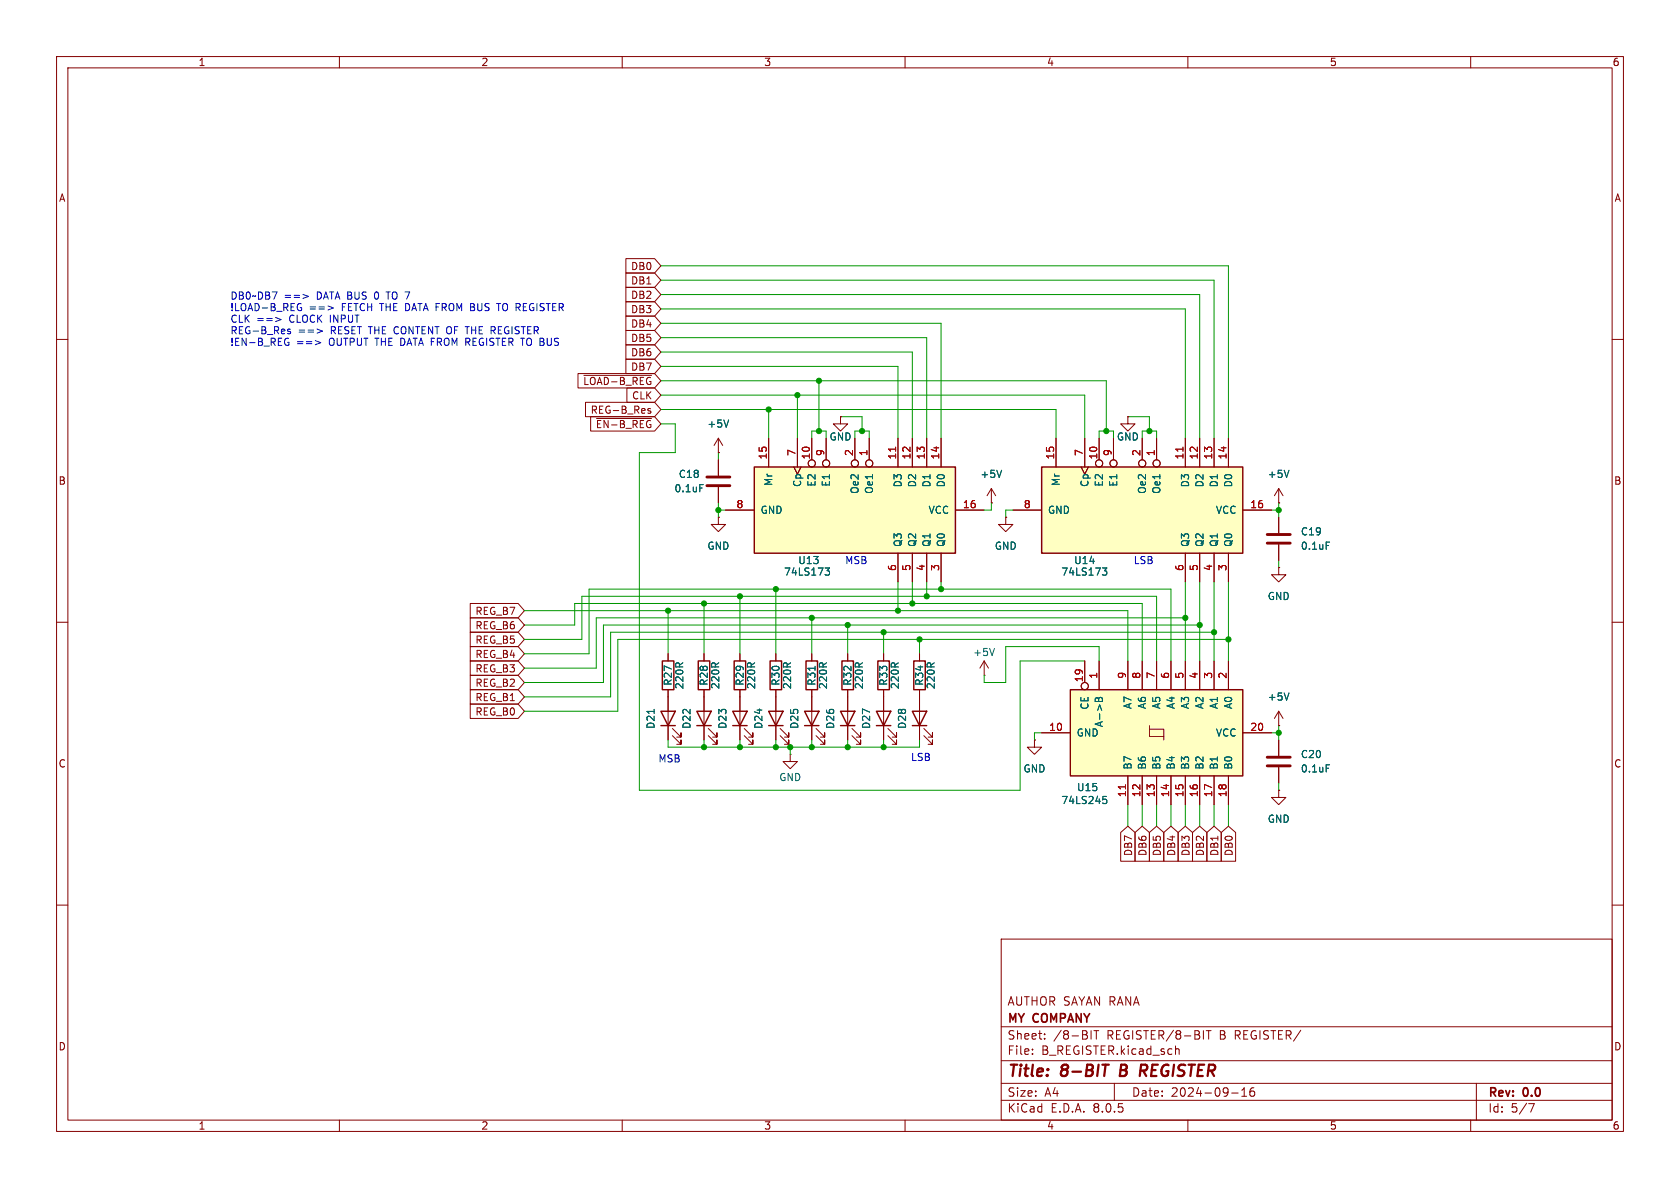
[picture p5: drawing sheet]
<svg xmlns="http://www.w3.org/2000/svg" width="297mm" height="210mm" viewBox="0 0 297 210" stroke-linecap="round" stroke-linejoin="round" font-family="sans-serif">
<g fill="none" stroke="#840000" stroke-width=".18">
<path d="M10 10h277v190h-277zM12 12h273v186h-273zM60 10v2M110 10v2M160 10v2M210 10v2M260 10v2M10 60h2M285 60h2M148.6 73.7v1.2h1.3l-1.3 1.3-1.3-1.3h1.3M148.6 73.7h.1M10 110h2"/>
<path d="M285 110h2M10 160h2M285 160h2M177 166h108v32h-108zM60 198v2M110 198v2M160 198v2M177 194.5h108M177 191.5h108M177 187.5h108M177 181.5h108M182.5 186.3v.1"/>
<path d="M182.5 185.5v.1M184.7 183.6v.1M184.7 182.8v.1M192.9 182.2v1.5M193.4 182.2h.8M193.8 182.2v1.5M197 191.5v3M207.8 184.9v1.5M207.8 185.5l.2-.1 .4 .1 .1 .9M210 198v2M213.2 182.2h.9M213.7 182.2v1.5"/>
<path d="M217.7 193.2h1.2M219.5 193.8h.9M219.5 192.7l.5-.4v1.5M221.7 192.3a.59 .59 0 0 0-.7 .6v.6l.1 .2 .4 .1 .2-.1 .1-.5-.1-.3h-.5l-.2 .3M260 198v2M261 191.5v6.5M270.2 195.1h1l-.6 1.5"/>
</g>
<path d="M194.9 188.2h1.1M198.2 188.2l-.2 2h.7M201.7 188.2h.8M202.1 189.3l.5 .9M202.6 189.2l-1 .1" fill="none" stroke="#840000" stroke-width=".4"/>
<path d="M133.3 82.6h35.6v15.2h-35.6z" fill="#ffffc2"/>
<g fill="none" stroke="#840000" stroke-width=".25">
<path d="M133.3 82.6h35.6v15.2h-35.6zM117.1 116.8h2v5.1h-2zM123.4 116.8h2.1v5.1h-2.1zM129.8 116.8h2v5.1h-2zM142.5 116.8h2v5.1h-2zM155.2 116.8h2v5.1h-2zM161.5 116.8h2.1v5.1h-2.1zM116.8 125.7h2.6l-1.3 2.6zM116.8 128.3h2.6M123.2 125.7h2.5l-1.2 2.6zM123.2 128.3h2.5M129.5 125.7h2.6l-1.3 2.6z"/>
<path d="M129.5 128.3h2.6M154.9 125.7h2.6l-1.3 2.6zM154.9 128.3h2.6M161.3 125.7h2.5l-1.2 2.6zM161.3 128.3h2.5"/>
</g>
<g fill="none" stroke="#840000" stroke-width=".18">
<path d="M127 77.5l-.8 1.2M127 77.5v2.5M127 77.5l.8 1.2M135.9 77.5v5.1M141 77.5v5.1M143.5 77.5v3.8M146 77.5v3.8M151.1 77.5v3.8M153.7 77.5v3.8M158.7 77.5v5.1M161.3 77.5v5.1M163.8 77.5v5.1"/>
<path d="M166.4 77.5v5.1M127 91.4v1.3h1.3l-1.3 1.3-1.3-1.3h1.3M127 91.4h.1M127 80h.1M127 81.3v2.8M127 86.1v2.8M128.3 90.2h5M140.3 82.6l.7 1.2 .6-1.2M158.7 97.8v5.1M161.3 97.8v5.1M163.8 97.8v5.1M166.4 97.8v5.1"/>
<path d="M168.9 90.2h5.1M118.1 115.6v1.2M124.5 115.6v1.2M130.8 115.6v1.2M143.5 115.6v1.2M156.2 115.6v1.2M162.6 115.6v1.2M118.1 121.9v8.9M118.9 130l1.5 1.6v-.8v.8h-.8M118.9 128.8l1.5 1.5v-.8v.8h-.8M124.5 121.9v8.9M125.2 130l1.5 1.6v-.8v.8h-.7"/>
<path d="M125.2 128.8l1.5 1.5v-.8v.8h-.7M130.8 121.9v8.9M131.6 130l1.5 1.6v-.8v.8h-.8M131.6 128.8l1.5 1.5v-.8v.8h-.8M143.5 121.9v1.3M156.2 121.9v8.9M157 130l1.5 1.6v-.8v.8h-.8M157 128.8l1.5 1.5v-.8v.8h-.8M162.6 121.9v8.9M163.3 130l1.5 1.6v-.8v.8h-.7M163.3 128.8l1.5 1.5v-.8v.8h-.7M226.1 128.3h.1"/>
<path d="M226.1 125.7l-.8 1.3M226.1 125.7v2.6M226.1 130.8v2.8M226.1 135.6v2.8M226.1 125.7l.7 1.3"/>
<circle cx="143.5" cy="81.9" r=".63"/>
<circle cx="146" cy="81.9" r=".63"/>
<circle cx="151.1" cy="81.9" r=".63"/>
<circle cx="153.7" cy="81.9" r=".63"/>
</g>
<path d="M158.3 79v.8" fill="none" stroke="#a90000" stroke-width=".18"/>
<path d="M128.8 74.2l-.4 1.3M123.7 85.7h.6M144.1 117.8v.7M145.9 100.4h.7l-.4 .5 .4 .1v.4l-.2 .3h-.4M115.6 125.4v.7M227.9 122.5l-.4 1.3M234.5 135.2h.6" fill="none" stroke="#006464" stroke-width=".18"/>
<path d="M125 85.9h4M125 84.3h4M224 135.4h4.1M224 133.9h4.1" fill="none" stroke="#840000" stroke-width=".51"/>
<path d="M184.1 82.6h35.6v15.2h-35.6z" fill="#ffffc2"/>
<path d="M184.1 82.6h35.6v15.2h-35.6zM148.8 116.8h2.1v5.1h-2.1zM135.9 125.7h2.5l-1.2 2.6zM135.9 128.3h2.5M142.2 125.7h2.6l-1.3 2.6zM142.2 128.3h2.6M148.6 125.7h2.5l-1.2 2.6zM148.6 128.3h2.5" fill="none" stroke="#840000" stroke-width=".25"/>
<g fill="none" stroke="#840000" stroke-width=".18">
<path d="M186.7 77.5v5.1M191.8 77.5v5.1M194.3 77.5v3.8M196.8 77.5v3.8M199.4 73.7v1.2h1.3l-1.3 1.3-1.3-1.3h1.3M199.4 73.7h.1M201.9 77.5v3.8M204.5 77.5v3.8M209.5 77.5v5.1M212.1 77.5v5.1M214.6 77.5v5.1M217.2 77.5v5.1"/>
<path d="M175.3 88.9h.1M175.3 86.4l-.8 1.2M175.3 86.4v2.5M175.3 86.4l.7 1.2M177.8 91.4v1.3h1.3l-1.3 1.3-1.3-1.3h1.3M177.8 91.4h.1M179.1 90.2h5M191.1 82.6l.7 1.2 .6-1.2M209.5 97.8v5.1M212.1 97.8v5.1M214.6 97.8v5.1M217.2 97.8v5.1"/>
<path d="M219.7 90.2h5.1M226.1 88.9h.1M226.1 86.4l-.8 1.2M226.1 86.4v2.5M226.1 91.4v2.8M226.1 96.3v2.8M226.1 86.4l.7 1.2M149.9 115.6v1.2M226.1 100.3v1.3h1.2l-1.2 1.3-1.3-1.3h1.3M226.1 100.3h.1M137.2 123.2v7.6M137.9 130l1.5 1.6v-.8v.8h-.7"/>
<path d="M137.9 128.8l1.5 1.5v-.8v.8h-.7M143.5 123.2v7.6M144.3 130l1.5 1.6v-.8v.8h-.8M144.3 128.8l1.5 1.5v-.8v.8h-.8M149.9 121.9v8.9M150.6 130l1.5 1.6v-.8v.8h-.7M150.6 128.8l1.5 1.5v-.8v.8h-.7M182.9 130.8v1.3h1.2l-1.2 1.3-1.3-1.3h1.3M182.9 130.8h.1M226.1 139.7v1.3h1.2l-1.2 1.2-1.3-1.2h1.3M226.1 139.7h.1"/>
<circle cx="194.3" cy="81.9" r=".63"/>
<circle cx="196.8" cy="81.9" r=".63"/>
<circle cx="201.9" cy="81.9" r=".63"/>
<circle cx="204.5" cy="81.9" r=".63"/>
</g>
<path d="M209.1 79v.8" fill="none" stroke="#a90000" stroke-width=".18"/>
<path d="M177.1 83.1l-.4 1.3M227.9 83.1l-.4 1.3M234.5 95.8h.6M194.9 100.4h.8l-.5 .5 .4 .1 .1 .4-.3 .3h-.3" fill="none" stroke="#006464" stroke-width=".18"/>
<path d="M224 96h4.1M224 94.5h4.1" fill="none" stroke="#840000" stroke-width=".51"/>
<path d="M189.2 121.9h30.5v15.3h-30.5z" fill="#ffffc2"/>
<g fill="none" stroke="#840000" stroke-width=".18">
<path d="M110.6 45.7h5.1l1.1 1.3-1.1 1.3h-5.1zM110.6 48.3h5.1l1.1 1.2-1.1 1.3h-5.1zM110.6 55.9h5.1l1.1 1.3-1.1 1.2h-5.1zM110.6 50.8h5.1l1.1 1.3-1.1 1.2h-5.1zM110.6 53.3h5.1l1.1 1.3-1.1 1.3h-5.1zM110.6 58.4h5.1l1.1 1.3-1.1 1.3h-5.1zM102.2 66h13.5l1.1 1.3-1.1 1.3h-13.5zM103.2 66.4h12M103.5 71.1h12.2l1.1 1.3-1.1 1.3h-12.2zM104.4 73.7h11.3l1.1 1.2-1.1 1.3h-11.3zM105.5 74h9.7M110.6 61h5.1l1.1 1.2-1.1 1.3h-5.1z"/>
<path d="M110.6 63.5h5.1l1.1 1.3-1.1 1.2h-5.1zM110.8 68.6h4.9l1.1 1.3-1.1 1.2h-4.9zM114.6 72.6l.4 .1 .1 .2-.2 .2-.4-.1M114.6 72.3h.4M135.9 77.5v5.1M141 77.5v5.1M143.5 77.5v3.8M146 77.5v3.8M148.6 73.7h.1M151.1 77.5v3.8M153.7 77.5v3.8M158.7 77.5v5.1"/>
<path d="M161.3 77.5v5.1M163.8 77.5v5.1M166.4 77.5v5.1M186.7 77.5v5.1M191.8 77.5v5.1M194.3 77.5v3.8M196.8 77.5v3.8M199.4 73.7h.1M201.9 77.5v3.8M204.5 77.5v3.8M209.5 77.5v5.1M212.1 77.5v5.1"/>
<path d="M214.6 77.5v5.1M217.2 77.5v5.1M127 91.4h.1M127 80h.1M127 81.3v2.8M127 86.1v2.8M128.3 90.2h5M140.3 82.6l.7 1.2 .6-1.2M158.7 97.8v5.1M161.3 97.8v5.1M163.8 97.8v5.1M166.4 97.8v5.1"/>
<path d="M168.9 90.2h5.1M175.3 88.9h.1M177.8 91.4h.1M179.1 90.2h5M191.1 82.6l.7 1.2 .6-1.2M209.5 97.8v5.1M212.1 97.8v5.1M214.6 97.8v5.1M217.2 97.8v5.1M219.7 90.2h5.1M226.1 88.9h.1M226.1 91.4v2.8"/>
<path d="M226.1 96.3v2.8M83.1 119.4h8.5l1.1 1.3-1.1 1.2h-8.5zM83.1 111.8h8.5l1.1 1.2-1.1 1.3h-8.5zM83.1 114.3h8.5l1.1 1.3-1.1 1.2h-8.5zM83.1 106.7h8.5l1.1 1.3-1.1 1.2h-8.5zM83.1 109.2h8.5l1.1 1.3-1.1 1.3h-8.5zM83.1 116.8h8.5l1.1 1.3-1.1 1.3h-8.5zM118.1 115.6v1.2M124.5 115.6v1.2M130.8 115.6v1.2M137.2 115.6v1.2M143.5 115.6v1.2"/>
<path d="M149.9 115.6v1.2M156.2 115.6v1.2M162.6 115.6v1.2M174 119.4h.1M174 116.8l-.8 1.3M174 116.8v2.6M174 116.8l.8 1.3M191.8 116.8v3.9M194.3 116.8v5.1M199.4 116.8v5.1M201.9 116.8v5.1M204.5 116.8v5.1"/>
<path d="M207 116.8v5.1M209.5 116.8v5.1M212.1 116.8v5.1M214.6 116.8v5.1M217.2 116.8v5.1M226.1 100.3h.1M83.1 121.9h8.5l1.1 1.3-1.1 1.3h-8.5zM83.1 124.5h8.5l1.1 1.2-1.1 1.3h-8.5zM118.1 121.9v3.8M118.1 128.3v2.5M124.5 121.9v3.8M124.5 128.3v2.5"/>
<path d="M130.8 121.9v3.8M130.8 128.3v2.5M137.2 121.9v3.8M137.2 128.3v2.5M139.7 133.4v1.2h1.3l-1.3 1.3-1.3-1.3h1.3M139.7 133.4h.1M143.5 121.9v3.8M143.5 128.3v2.5M149.9 121.9v3.8M149.9 128.3v2.5M156.2 121.9v3.8M156.2 128.3v2.5"/>
<path d="M162.6 121.9v3.8M162.6 128.3v2.5M182.9 130.8h.1M184.1 129.5h5.1M199.4 137.2v5M201.9 137.2v5M203.2 128.9h2.5v1.3M203.2 128.3v1.9h2.5v.6M204.5 137.2v5M207 137.2v5M209.5 137.2v5M212.1 137.2v5"/>
<path d="M214.6 137.2v5M217.2 137.2v5M219.7 129.5h5.1M226.1 128.3h.1M226.1 139.7h.1M226.1 130.8v2.8M226.1 135.6v2.8M198.1 147.2l1.3-1.1 1.3 1.1v5h-2.6zM200.7 147.2l1.2-1.1 1.3 1.1v5h-2.5zM203.2 147.2l1.3-1.1 1.2 1.1v5h-2.5zM205.7 147.2l1.3-1.1 1.3 1.1v5h-2.6zM208.3 147.2l1.2-1.1 1.3 1.1v5h-2.5z"/>
<path d="M210.8 147.2l1.3-1.1 1.3 1.1v5h-2.6zM213.4 147.2l1.2-1.1 1.3 1.1v5h-2.5zM215.9 147.2l1.3-1.1 1.2 1.1v5h-2.5z"/>
<circle cx="143.5" cy="81.9" r=".63"/>
<circle cx="146" cy="81.9" r=".63"/>
<circle cx="151.1" cy="81.9" r=".63"/>
<circle cx="153.7" cy="81.9" r=".63"/>
<circle cx="194.3" cy="81.9" r=".63"/>
<circle cx="196.8" cy="81.9" r=".63"/>
<circle cx="201.9" cy="81.9" r=".63"/>
<circle cx="204.5" cy="81.9" r=".63"/>
<circle cx="191.8" cy="121.3" r=".63"/>
</g>
<path d="M136.1 116.8h2.1v5.1h-2.1zM189.2 121.9h30.5v15.3h-30.5z" fill="none" stroke="#840000" stroke-width=".25"/>
<g fill="none" stroke="#006464" stroke-width=".18">
<path d="M128.8 74.2l-.4 1.3M123.7 85.7h.6M177.1 83.1l-.4 1.3M227.9 83.1l-.4 1.3M234.5 95.8h.6M144.1 117.8v.7M145.9 100.4h.7l-.4 .5 .4 .1v.4l-.2 .3h-.4M175.8 114.6l-.4 1.3M194.9 100.4h.8l-.5 .5 .4 .1 .1 .4-.3 .3h-.3M115.6 125.4v.7M193.7 123.4l.3-.1 .2 .3 .3-.3h.3l.1 .7h-1.3zM194.2 123.6v.4"/>
<path d="M227.9 122.5l-.4 1.3M234.5 135.2h.6M195 140.8h.6M195.1 141.3h.3l.3 .2-.2 .5-.4 .1"/>
</g>
<path d="M158.3 79v.8M209.1 79v.8M199 138.7v.8" fill="none" stroke="#a90000" stroke-width=".18"/>
<path d="M48.7 56.1l1 .4-1 .4M50.9 58.5l.4 .2 .1 .1-.2 .2h-.4M50.9 58.2h.4M50.9 59.8l.1 .1M53.1 54.4h.2v.4l-.3 .1M53.6 52l.9 .4-.9 .4M56 58.2l1 .3-1 .4M58 54.1l.9 .3-.9 .4M68.3 51.6h.7M87.8 53.7h.7M50.8 60.5h.3v.4l-.3 .2-.3-.1M55.7 60.2l1 .4-1 .3" fill="none" stroke="#0000c2" stroke-width=".18"/>
<g fill="none" stroke="#009600" stroke-width=".18">
<path d="M116.8 52.1h95.3v25.4M116.8 49.5h97.8v28M116.8 54.6h92.7v22.9M116.8 47h100.4v30.5M116.8 57.2h49.6v20.3M116.8 59.7h47v17.8M116.8 74.9h2.6v5.1h-6.4v59.7h67.3v-22.9h11.5M116.8 64.8h41.9v12.7M116.8 62.2h44.5v15.3M116.8 67.3h78.8v8.9M116.8 69.9h75v7.6M116.8 72.4h69.9v5.1"/>
<path d="M135.9 72.4v5.1M141 69.9v7.6M144.8 67.3v8.9M146 76.2h-2.5v1.3M148.6 73.7h3.8v2.5M151.1 77.5v-1.3h2.6v1.3M196.8 76.2h-2.5v1.3M199.4 73.7h3.8v2.5M201.9 77.5v-1.3h2.6v1.3M127 80v1.3M127 88.9v2.5M127 90.2h1.3"/>
<path d="M175.3 88.9v1.3h-1.3M179.1 90.2h-1.3v1.2M224.8 90.2h1.3M226.1 88.9v2.5M226.1 99.1v1.2M92.7 110.5h8.9v-3.8h100.3v10.1M92.7 113h10.2v-7.6h101.6v11.4M92.7 108h106.7v8.8M92.7 115.6h11.4v-11.5h102.9v12.7M118.1 108v7.6M124.5 106.7v8.9M130.8 105.4v10.2"/>
<path d="M137.2 104.1v11.5M143.5 109.2v6.4M149.9 110.5v5.1M156.2 111.8v3.8M158.7 102.9v5.1M161.3 102.9v3.8M162.6 113v2.6M163.8 102.9v2.5M166.4 102.9v1.2M194.3 116.8v-2.5h-16.5v6.4h-3.8v-1.3M209.5 109.2h-104.1v8.9h-12.7M209.5 102.9v13.9"/>
<path d="M212.1 110.5h-105.4v10.2h-14M212.1 102.9v13.9M214.6 111.8h-106.7v11.4h-15.2M214.6 102.9v13.9M217.2 113h-108v12.7h-16.5M217.2 102.9v13.9M118.1 130.8v1.3h44.5v-1.3M124.5 130.8v1.3M130.8 130.8v1.3M137.2 130.8v1.3M139.7 132.1v1.3M143.5 130.8v1.3"/>
<path d="M149.9 130.8v1.3M156.2 130.8v1.3M184.1 129.5h-1.2v1.3M224.8 129.5h1.3M226.1 128.3v2.5M226.1 138.4v1.3M199.4 142.2v3.9M201.9 142.2v3.9M204.5 142.2v3.9M207 142.2v3.9M209.5 142.2v3.9M212.1 142.2v3.9"/>
<path d="M214.6 142.2v3.9M217.2 142.2v3.9"/>
</g>
<g fill="#009600" stroke="#009600" stroke-width=".18">
<circle cx="137.2" cy="104.1" r=".46"/>
<circle cx="130.8" cy="105.4" r=".46"/>
<circle cx="127" cy="90.2" r=".46"/>
<circle cx="144.8" cy="76.2" r=".46"/>
<circle cx="152.4" cy="76.2" r=".46"/>
<circle cx="195.6" cy="76.2" r=".46"/>
<circle cx="161.3" cy="106.7" r=".46"/>
<circle cx="158.7" cy="108" r=".46"/>
<circle cx="156.2" cy="111.8" r=".46"/>
<circle cx="149.9" cy="110.5" r=".46"/>
<circle cx="135.9" cy="72.4" r=".46"/>
<circle cx="144.8" cy="67.3" r=".46"/>
<circle cx="141" cy="69.9" r=".46"/>
<circle cx="203.2" cy="76.2" r=".46"/>
<circle cx="226.1" cy="90.2" r=".46"/>
<circle cx="163.8" cy="105.4" r=".46"/>
<circle cx="137.2" cy="132.1" r=".46"/>
<circle cx="118.1" cy="108" r=".46"/>
<circle cx="124.5" cy="106.7" r=".46"/>
<circle cx="130.8" cy="132.1" r=".46"/>
<circle cx="124.5" cy="132.1" r=".46"/>
<circle cx="217.2" cy="113" r=".46"/>
<circle cx="214.6" cy="111.8" r=".46"/>
<circle cx="212.1" cy="110.5" r=".46"/>
<circle cx="166.4" cy="104.1" r=".46"/>
<circle cx="209.5" cy="109.2" r=".46"/>
<circle cx="162.6" cy="113" r=".46"/>
<circle cx="149.9" cy="132.1" r=".46"/>
<circle cx="143.5" cy="132.1" r=".46"/>
<circle cx="139.7" cy="132.1" r=".46"/>
<circle cx="156.2" cy="132.1" r=".46"/>
<circle cx="226.1" cy="129.5" r=".46"/>
<circle cx="143.5" cy="109.2" r=".46"/>
</g>
<g font-size="2.8" fill="#840000">
<text x="178" y="190.9">Title:</text>
<text x="187.7" y="190.9">8-BIT</text>
<text x="198.8" y="190.9">B</text>
<text x="203.2" y="190.9">REGISTER</text>
</g>
<g font-size="2.1" fill="#840000">
<text x="178" y="178">AUTHOR SAYAN RANA</text>
<text x="178" y="184">Sheet:</text>
<text x="178" y="181.2">MY</text>
<text x="182.7" y="181.2">COMPANY</text>
<text x="186.2" y="184">/8-BIT</text>
<text x="195.7" y="184">REGISTER/8-BIT</text>
<text x="215.8" y="184">B REGISTER/</text>
<text x="178" y="186.7">File:</text>
<text x="184.1" y="186.7">B_REGISTER.kicad_sch</text>
<text x="178" y="196.9">KiCad</text>
<text x="178" y="194.1">Size:</text>
<text x="184.7" y="194.1">A4</text>
<text x="185.7" y="196.9">E.D.A.</text>
<text x="193.3" y="196.9">8.0.5</text>
<text x="200" y="194.1">Date:</text>
<text x="207" y="194.1">2024-09-16</text>
<text x="263" y="194.3">Rev:</text>
<text x="263" y="196.9">Id:</text>
<text x="267.1" y="196.9">5/7</text>
<text x="269.4" y="194.3">0.0</text>
</g>
<g font-size="1.8" fill="#840000">
<text x="35" y="11.9">1</text>
<text x="85" y="11.9">2</text>
<text x="135" y="11.9">3</text>
<text x="185" y="11.9">4</text>
<text x="235" y="11.9">5</text>
<text x="285" y="11.9">6</text>
<text x="10.3" y="35.9">A</text>
<text x="285.3" y="35.9">A</text>
<text x="111.5" y="47.9">DB0</text>
<text x="111.5" y="50.5">DB1</text>
<text x="111.5" y="53">DB2</text>
<text x="111.5" y="58.1">DB4</text>
<text x="111.5" y="55.6">DB3</text>
<text x="111.5" y="63.2">DB6</text>
<text x="111.5" y="60.6">DB5</text>
<text x="111.5" y="65.7">DB7</text>
<text x="103" y="68.3">~{LOAD-B_REG}</text>
<text x="111.6" y="70.8">CLK</text>
<text x="104.3" y="73.3">REG-B_Res</text>
<text x="105.2" y="75.9">~{EN-B_REG}</text>
<text x="10.3" y="85.9">B</text>
<text x="285.3" y="85.9">B</text>
<text x="83.9" y="114">REG_B5</text>
<text x="83.9" y="108.9">REG_B7</text>
<text x="83.9" y="111.4">REG_B6</text>
<text x="83.9" y="116.5">REG_B4</text>
<text x="83.9" y="119.1">REG_B3</text>
<text x="83.9" y="124.1">REG_B1</text>
<text x="83.9" y="121.6">REG_B2</text>
<text x="83.9" y="126.7">REG_B0</text>
<text x="10.3" y="135.9">C</text>
<text x="285.3" y="135.9">C</text>
<text x="200.3" y="151.4" transform="rotate(-90 200.3 151.4)">DB7</text>
<text x="202.9" y="151.4" transform="rotate(-90 202.9 151.4)">DB6</text>
<text x="205.4" y="151.4" transform="rotate(-90 205.4 151.4)">DB5</text>
<text x="208" y="151.4" transform="rotate(-90 208 151.4)">DB4</text>
<text x="210.5" y="151.4" transform="rotate(-90 210.5 151.4)">DB3</text>
<text x="213" y="151.4" transform="rotate(-90 213 151.4)">DB2</text>
<text x="215.6" y="151.4" transform="rotate(-90 215.6 151.4)">DB1</text>
<text x="218.1" y="151.4" transform="rotate(-90 218.1 151.4)">DB0</text>
<text x="10.3" y="185.9">D</text>
<text x="285.3" y="185.9">D</text>
<text x="35" y="199.9">1</text>
<text x="85" y="199.9">2</text>
<text x="135" y="199.9">3</text>
<text x="185" y="199.9">4</text>
<text x="235" y="199.9">5</text>
<text x="285" y="199.9">6</text>
</g>
<g font-size="1.8" fill="#0000c2">
<text x="40.6" y="53.2">DB0~DB7</text>
<text x="50.2" y="53.2">==&gt;</text>
<text x="56.1" y="53.2">DATA BUS</text>
<text x="66.7" y="53.2">0</text>
<text x="69.1" y="53.2">TO 7</text>
<text x="40.6" y="55.2">!LOAD-B_REG</text>
<text x="40.6" y="57.3">CLK</text>
<text x="40.6" y="59.3">REG-B_Res</text>
<text x="45.4" y="57.3">==&gt;</text>
<text x="51.3" y="57.3">CLOCK</text>
<text x="52.7" y="59.3">==&gt;</text>
<text x="54.6" y="55.2">==&gt;</text>
<text x="58.6" y="59.3">RESET THE CONTENT OF THE REGISTER</text>
<text x="58.6" y="57.3">INPUT</text>
<text x="60.5" y="55.2">FETCH THE DATA FROM BUS</text>
<text x="89" y="55.2">TO REGISTER</text>
<text x="40.6" y="61.3">!EN-B_REG</text>
<text x="52.4" y="61.3">==&gt;</text>
<text x="58.3" y="61.3">OUTPUT THE DATA FROM REGISTER TO BUS</text>
<text x="149.3" y="99.9">MSB</text>
<text x="200.3" y="99.9">LSB</text>
<text x="116.3" y="135">MSB</text>
<text x="161" y="134.7">LSB</text>
</g>
<g font-size="1.8" fill="#006464">
<text x="125" y="75.8">+5V</text>
<text x="146.6" y="78.1">GND</text>
<text x="197.4" y="78.1">GND</text>
<text x="119.1" y="87.2">0.1uF</text>
<text x="119.9" y="84.7">C18</text>
<text x="136.8" y="86" transform="rotate(-90 136.8 86)">Mr</text>
<text x="141.8" y="86.2" transform="rotate(-90 141.8 86.2)">Cp</text>
<text x="144.4" y="86.1" transform="rotate(-90 144.4 86.1)">E2</text>
<text x="146.9" y="86.1" transform="rotate(-90 146.9 86.1)">E1</text>
<text x="152" y="87.4" transform="rotate(-90 152 87.4)">Oe2</text>
<text x="154.5" y="87.4" transform="rotate(-90 154.5 87.4)">Oe1</text>
<text x="159.6" y="86.2" transform="rotate(-90 159.6 86.2)">D3</text>
<text x="162.2" y="86.2" transform="rotate(-90 162.2 86.2)">D2</text>
<text x="164.7" y="86.2" transform="rotate(-90 164.7 86.2)">D1</text>
<text x="167.2" y="86.2" transform="rotate(-90 167.2 86.2)">D0</text>
<text x="173.2" y="84.7">+5V</text>
<text x="187.6" y="86" transform="rotate(-90 187.6 86)">Mr</text>
<text x="192.6" y="86.2" transform="rotate(-90 192.6 86.2)">Cp</text>
<text x="195.2" y="86.1" transform="rotate(-90 195.2 86.1)">E2</text>
<text x="197.7" y="86.1" transform="rotate(-90 197.7 86.1)">E1</text>
<text x="202.8" y="87.4" transform="rotate(-90 202.8 87.4)">Oe2</text>
<text x="205.3" y="87.4" transform="rotate(-90 205.3 87.4)">Oe1</text>
<text x="210.4" y="86.2" transform="rotate(-90 210.4 86.2)">D3</text>
<text x="213" y="86.2" transform="rotate(-90 213 86.2)">D2</text>
<text x="215.5" y="86.2" transform="rotate(-90 215.5 86.2)">D1</text>
<text x="218" y="86.2" transform="rotate(-90 218 86.2)">D0</text>
<text x="224" y="84.7">+5V</text>
<text x="134.4" y="91">GND</text>
<text x="164.1" y="91">VCC</text>
<text x="185.2" y="91">GND</text>
<text x="214.9" y="91">VCC</text>
<text x="229.9" y="94.8">C19</text>
<text x="125" y="97.4">GND</text>
<text x="138.5" y="102">74LS173</text>
<text x="141" y="99.9">U13</text>
<text x="159.6" y="96.8" transform="rotate(-90 159.6 96.8)">Q3</text>
<text x="162.2" y="96.8" transform="rotate(-90 162.2 96.8)">Q2</text>
<text x="164.7" y="96.8" transform="rotate(-90 164.7 96.8)">Q1</text>
<text x="167.2" y="96.8" transform="rotate(-90 167.2 96.8)">Q0</text>
<text x="175.8" y="97.4">GND</text>
<text x="187.5" y="102">74LS173</text>
<text x="189.8" y="99.9">U14</text>
<text x="210.4" y="96.8" transform="rotate(-90 210.4 96.8)">Q3</text>
<text x="213" y="96.8" transform="rotate(-90 213 96.8)">Q2</text>
<text x="215.5" y="96.8" transform="rotate(-90 215.5 96.8)">Q1</text>
<text x="218" y="96.8" transform="rotate(-90 218 96.8)">Q0</text>
<text x="229.9" y="97.4">0.1uF</text>
<text x="224" y="106.3">GND</text>
<text x="172" y="116.2">+5V</text>
<text x="119" y="121.3" transform="rotate(-90 119 121.3)">R27</text>
<text x="121" y="121.9" transform="rotate(-90 121 121.9)">220R</text>
<text x="125.3" y="121.3" transform="rotate(-90 125.3 121.3)">R28</text>
<text x="127.4" y="121.9" transform="rotate(-90 127.4 121.9)">220R</text>
<text x="131.7" y="121.3" transform="rotate(-90 131.7 121.3)">R29</text>
<text x="133.7" y="121.9" transform="rotate(-90 133.7 121.9)">220R</text>
<text x="138" y="121.3" transform="rotate(-90 138 121.3)">R30</text>
<text x="140.1" y="121.9" transform="rotate(-90 140.1 121.9)">220R</text>
<text x="144.4" y="121.3" transform="rotate(-90 144.4 121.3)">R31</text>
<text x="146.4" y="121.9" transform="rotate(-90 146.4 121.9)">220R</text>
<text x="150.7" y="121.3" transform="rotate(-90 150.7 121.3)">R32</text>
<text x="152.8" y="121.9" transform="rotate(-90 152.8 121.9)">220R</text>
<text x="157.1" y="121.3" transform="rotate(-90 157.1 121.3)">R33</text>
<text x="159.1" y="121.9" transform="rotate(-90 159.1 121.9)">220R</text>
<text x="163.4" y="121.3" transform="rotate(-90 163.4 121.3)">R34</text>
<text x="165.5" y="121.9" transform="rotate(-90 165.5 121.9)">220R</text>
<text x="192.6" y="125.6" transform="rotate(-90 192.6 125.6)">CE</text>
<text x="200.3" y="125.4" transform="rotate(-90 200.3 125.4)">A7</text>
<text x="202.8" y="125.4" transform="rotate(-90 202.8 125.4)">A6</text>
<text x="205.3" y="125.4" transform="rotate(-90 205.3 125.4)">A5</text>
<text x="207.9" y="125.4" transform="rotate(-90 207.9 125.4)">A4</text>
<text x="210.4" y="125.4" transform="rotate(-90 210.4 125.4)">A3</text>
<text x="213" y="125.4" transform="rotate(-90 213 125.4)">A2</text>
<text x="215.5" y="125.4" transform="rotate(-90 215.5 125.4)">A1</text>
<text x="218" y="125.4" transform="rotate(-90 218 125.4)">A0</text>
<text x="224" y="124.1">+5V</text>
<text x="115.9" y="128.9" transform="rotate(-90 115.9 128.9)">D21</text>
<text x="122.3" y="128.9" transform="rotate(-90 122.3 128.9)">D22</text>
<text x="128.6" y="128.9" transform="rotate(-90 128.6 128.9)">D23</text>
<text x="135" y="128.9" transform="rotate(-90 135 128.9)">D24</text>
<text x="141.3" y="128.9" transform="rotate(-90 141.3 128.9)">D25</text>
<text x="147.7" y="128.9" transform="rotate(-90 147.7 128.9)">D26</text>
<text x="154" y="128.9" transform="rotate(-90 154 128.9)">D27</text>
<text x="160.4" y="128.9" transform="rotate(-90 160.4 128.9)">D28</text>
<text x="190.2" y="130.4">GND</text>
<text x="195.2" y="128.6" transform="rotate(-90 195.2 128.6)">A-&gt;B</text>
<text x="214.9" y="130.4">VCC</text>
<text x="180.8" y="136.8">GND</text>
<text x="200.3" y="136.1" transform="rotate(-90 200.3 136.1)">B7</text>
<text x="202.8" y="136.1" transform="rotate(-90 202.8 136.1)">B6</text>
<text x="205.3" y="136.1" transform="rotate(-90 205.3 136.1)">B5</text>
<text x="207.9" y="136.1" transform="rotate(-90 207.9 136.1)">B4</text>
<text x="210.4" y="136.1" transform="rotate(-90 210.4 136.1)">B3</text>
<text x="213" y="136.1" transform="rotate(-90 213 136.1)">B2</text>
<text x="215.5" y="136.1" transform="rotate(-90 215.5 136.1)">B1</text>
<text x="218" y="136.1" transform="rotate(-90 218 136.1)">B0</text>
<text x="229.9" y="134.2">C20</text>
<text x="229.9" y="136.8">0.1uF</text>
<text x="137.7" y="138.3">GND</text>
<text x="187.5" y="142.3">74LS245</text>
<text x="190.3" y="140.1">U15</text>
<text x="224" y="145.6">GND</text>
</g>
<g font-size="1.8" fill="#a90000">
<text x="135.6" y="81.3" transform="rotate(-90 135.6 81.3)">15</text>
<text x="140.7" y="80.7" transform="rotate(-90 140.7 80.7)">7</text>
<text x="143.3" y="81.3" transform="rotate(-90 143.3 81.3)">10</text>
<text x="145.8" y="80.7" transform="rotate(-90 145.8 80.7)">9</text>
<text x="150.9" y="80.7" transform="rotate(-90 150.9 80.7)">2</text>
<text x="153.4" y="80.7" transform="rotate(-90 153.4 80.7)">1</text>
<text x="158.5" y="81.3" transform="rotate(-90 158.5 81.3)">11</text>
<text x="161" y="81.3" transform="rotate(-90 161 81.3)">12</text>
<text x="163.6" y="81.3" transform="rotate(-90 163.6 81.3)">13</text>
<text x="166.1" y="81.3" transform="rotate(-90 166.1 81.3)">14</text>
<text x="186.4" y="81.3" transform="rotate(-90 186.4 81.3)">15</text>
<text x="191.5" y="80.7" transform="rotate(-90 191.5 80.7)">7</text>
<text x="194.1" y="81.3" transform="rotate(-90 194.1 81.3)">10</text>
<text x="196.6" y="80.7" transform="rotate(-90 196.6 80.7)">9</text>
<text x="201.7" y="80.7" transform="rotate(-90 201.7 80.7)">2</text>
<text x="204.2" y="80.7" transform="rotate(-90 204.2 80.7)">1</text>
<text x="209.3" y="81.3" transform="rotate(-90 209.3 81.3)">11</text>
<text x="211.8" y="81.3" transform="rotate(-90 211.8 81.3)">12</text>
<text x="214.4" y="81.3" transform="rotate(-90 214.4 81.3)">13</text>
<text x="216.9" y="81.3" transform="rotate(-90 216.9 81.3)">14</text>
<text x="130.1" y="89.9">8</text>
<text x="170.1" y="89.9">16</text>
<text x="180.9" y="89.9">8</text>
<text x="220.9" y="89.9">16</text>
<text x="158.5" y="101" transform="rotate(-90 158.5 101)">6</text>
<text x="161" y="101" transform="rotate(-90 161 101)">5</text>
<text x="163.6" y="101" transform="rotate(-90 163.6 101)">4</text>
<text x="166.1" y="101" transform="rotate(-90 166.1 101)">3</text>
<text x="209.3" y="101" transform="rotate(-90 209.3 101)">6</text>
<text x="211.8" y="101" transform="rotate(-90 211.8 101)">5</text>
<text x="214.4" y="101" transform="rotate(-90 214.4 101)">4</text>
<text x="216.9" y="101" transform="rotate(-90 216.9 101)">3</text>
<text x="191.5" y="120.7" transform="rotate(-90 191.5 120.7)">19</text>
<text x="194.1" y="120.1" transform="rotate(-90 194.1 120.1)">1</text>
<text x="199.1" y="120.1" transform="rotate(-90 199.1 120.1)">9</text>
<text x="201.7" y="120.1" transform="rotate(-90 201.7 120.1)">8</text>
<text x="204.2" y="120.1" transform="rotate(-90 204.2 120.1)">7</text>
<text x="206.8" y="120.1" transform="rotate(-90 206.8 120.1)">6</text>
<text x="209.3" y="120.1" transform="rotate(-90 209.3 120.1)">5</text>
<text x="211.8" y="120.1" transform="rotate(-90 211.8 120.1)">4</text>
<text x="214.4" y="120.1" transform="rotate(-90 214.4 120.1)">3</text>
<text x="216.9" y="120.1" transform="rotate(-90 216.9 120.1)">2</text>
<text x="185.4" y="129.3">10</text>
<text x="220.9" y="129.3">20</text>
<text x="199.1" y="141" transform="rotate(-90 199.1 141)">11</text>
<text x="201.7" y="141" transform="rotate(-90 201.7 141)">12</text>
<text x="204.2" y="141" transform="rotate(-90 204.2 141)">13</text>
<text x="206.8" y="141" transform="rotate(-90 206.8 141)">14</text>
<text x="209.3" y="141" transform="rotate(-90 209.3 141)">15</text>
<text x="211.8" y="141" transform="rotate(-90 211.8 141)">16</text>
<text x="214.4" y="141" transform="rotate(-90 214.4 141)">17</text>
<text x="216.9" y="141" transform="rotate(-90 216.9 141)">18</text>
</g>
</svg>
